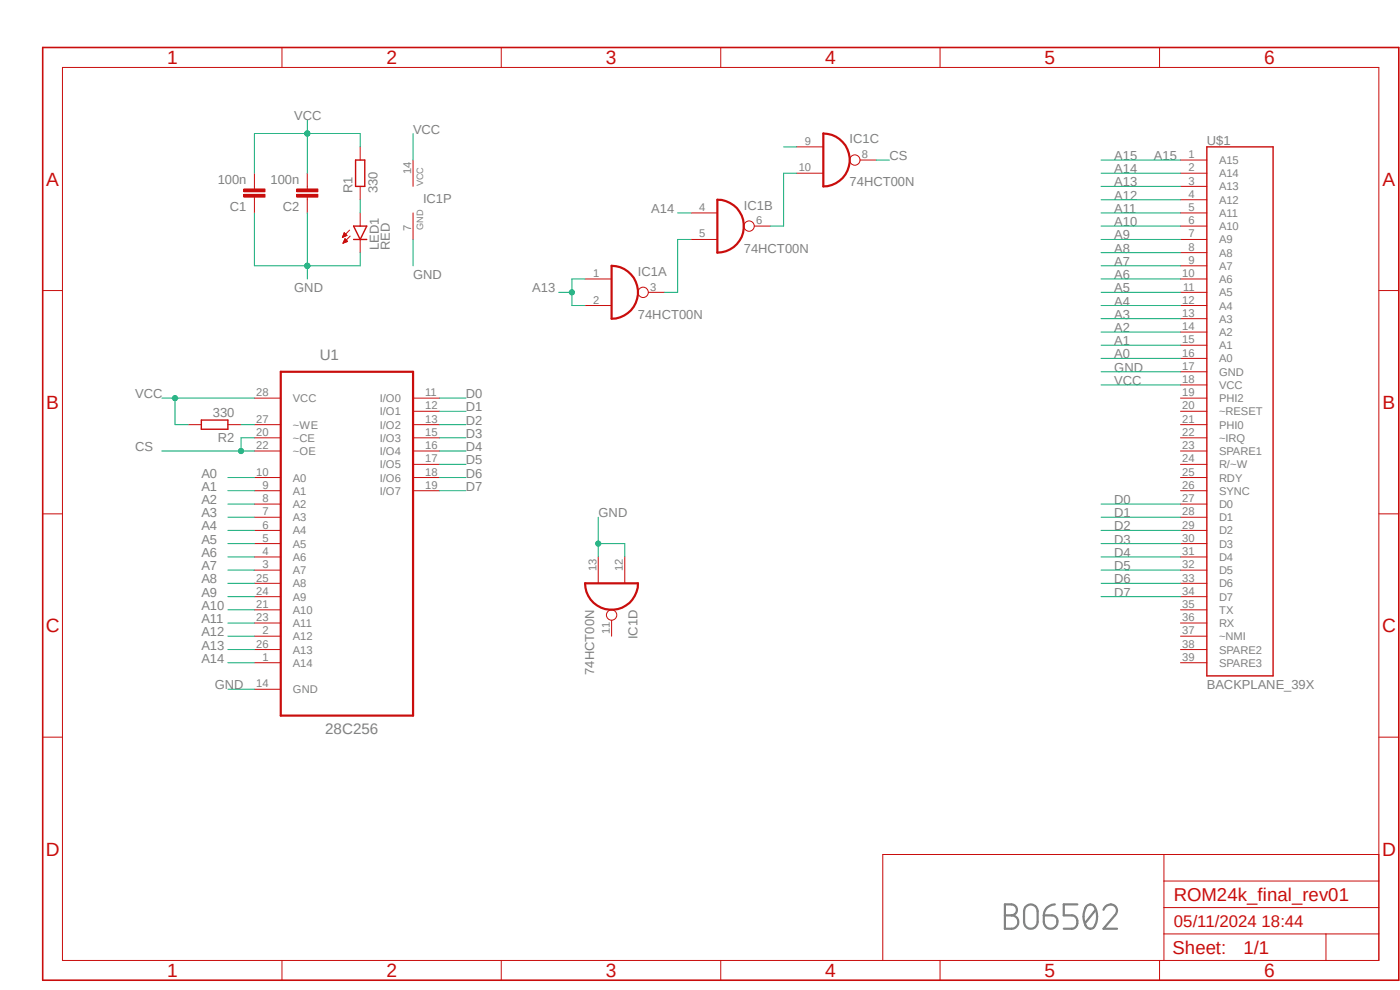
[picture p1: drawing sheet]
<svg xmlns="http://www.w3.org/2000/svg" width="297mm" height="210mm" viewBox="0 0 297 210" stroke-linecap="round" stroke-linejoin="round" font-family="sans-serif">
<path d="M8.4 9.7l288.7 198.9M297.1 9.8l-288.7 198.8" fill="none" stroke="#fff" stroke-width=".21"/>
<path d="M213.2 191.9h1.4a1.16 1.16 0 0 1 1.1 1.1 1.16 1.16 0 0 1-1.1 1.2 1.42 1.42 0 0 1 1.4 1.4 1.42 1.42 0 0 1-1.4 1.4h-1.4zM213.2 194.2h1.4M217.5 192.4a1.46 1.46 0 0 1 1.6-.5 1.46 1.46 0 0 1 1 1.4v2.3a1.44 1.44 0 0 1-1.4 1.4 1.44 1.44 0 0 1-1.4-1.4v-2.3zM221.4 194.2h1.8a1.44 1.44 0 0 1 1.1 1.6 1.44 1.44 0 0 1-1.5 1.2 1.44 1.44 0 0 1-1.4-1.4zM223.8 191.9a2.31 2.31 0 0 0-2.4 2.3M228.6 191.9h-2.9v2.3h1.7a1.44 1.44 0 0 1 1.2 1.4 1.44 1.44 0 0 1-1.2 1.4h-1.7M230.5 192.3a1.23 1.23 0 0 1 1.3-.3 1.23 1.23 0 0 1 .8 1.2 4.1 4.1 0 0 1-.7 3.6 1.24 1.24 0 0 1-1.8-1.1 4.1 4.1 0 0 1 .4-3.4zM232.5 193l-2.3 2.9M234.1 193a1.4 1.4 0 0 1 2-1 1.4 1.4 0 0 1 .4 2.2l-2.4 2.8h2.9" fill="none" stroke="#808080" stroke-width=".47"/>
<g fill="none" stroke="#c90d0c" stroke-width=".21">
<path d="M13.3 14.3h279.2v189.5h-279.2zM59.8 10.1v4.2M106.3 10.1v4.2M152.9 10.1v4.2M199.4 10.1v4.2M246 10.1v4.2M65.2 39.5v.6M76.4 31.2v2.8M76.4 39.5v2.9M250.4 34h5.6M250.4 36.7h5.6M250.4 39.5h5.6"/>
<path d="M65.2 41.8v.6M72.6 50.3h.2M72.7 50.2h.4M72.7 50.1h.6M72.8 50h.7M72.8 51.5h.1M72.9 49.9h.6M72.9 51.4h.3M72.9 49.7h.5M72.9 51.4h.5M72.9 49.7h.4M72.9 51.2h.8"/>
<path d="M73 49.5h.2M73 51.1h.7M73 49.4l.6 .6-1 .4zM73 49.4h.1M73 51h.6M73.1 50.9h.3M73.1 50.8h.3M73.2 50.7h.1M73.7 51.2l-.5-.6-.4 1M73.7 51.2l-.9 .4M74.2 48.8l-1.6 1.6M74.3 50.1l-1.5 1.5"/>
<path d="M76.4 45.2v2.8M76.4 50.8v2.8M250.4 42.4h5.6M250.4 45.2h5.6M250.4 48h5.6M250.4 50.8h5.6M250.4 53.6h5.6M250.4 56.4h5.6M250.4 59.2h5.6M9.1 61.6h4.2M250.4 62h5.6M250.4 64.8h5.6"/>
<path d="M250.4 67.6h5.6M250.4 70.4h5.6M250.4 73.2h5.6M250.4 76h5.6M250.4 78.9h5.6M292.5 61.6h4.3M250.4 81.7h5.6M250.4 84.5h5.6M250.4 87.2h5.6M250.4 90.1h5.6M250.4 92.9h5.6M250.4 95.7h5.6"/>
<path d="M250.4 98.5h5.6M9.1 109h4.2M250.4 101.3h5.6M250.4 104.1h5.6M250.4 106.9h5.6M250.4 109.7h5.6M250.4 112.5h5.6M250.4 115.3h5.6M250.4 118.2h5.6M292.5 109h4.3M250.4 120.9h5.6M250.4 123.7h5.6"/>
<path d="M250.4 126.6h5.6M250.4 129.4h5.6M250.4 132.2h5.6M250.4 135h5.6M250.4 137.8h5.6M9.1 156.4h4.2M250.4 140.6h5.6M292.5 156.4h4.3M246.9 198.1h45.6M246.9 181.3v22.5M246.9 192.5h45.6M246.9 186.9h45.6"/>
<path d="M281.3 198.1v5.7M292.5 181.3h-105.2v22.5M59.8 203.8v4.1M106.3 203.8v4.1M152.9 203.8v4.1M199.4 203.8v4.1M246 203.8v4.1"/>
</g>
<path d="M9.1 10.1h287.7v197.8h-287.7z" fill="none" stroke="#c90d0c" stroke-width=".34"/>
<path d="M75.4 34h2v5.5h-2zM256 31.2h14.1v112.2h-14.1zM75 48h2.8l-1.4 2.8zM75 50.8h2.8" fill="none" stroke="#c90d0c" stroke-width=".3"/>
<path d="M62.9 40.1h4.5v.6h-4.5z" fill-rule="evenodd" fill="#c90d0c"/>
<path d="M62.9 40.1h4.5v.6h-4.5z" fill="none" stroke="#c90d0c" stroke-width=".21"/>
<path d="M62.9 41.2h4.5v.6h-4.5z" fill-rule="evenodd" fill="#c90d0c"/>
<path d="M54 39.5v.6M65.2 36.7v2.8M54 41.8v.6M62.9 41.2h4.5v.6h-4.5zM65.2 42.4v2.8" fill="none" stroke="#c90d0c" stroke-width=".21"/>
<path d="M51.7 40.1h4.5v.6h-4.5z" fill-rule="evenodd" fill="#c90d0c"/>
<path d="M51.7 40.1h4.5v.6h-4.5z" fill="none" stroke="#c90d0c" stroke-width=".21"/>
<path d="M51.7 41.2h4.5v.6h-4.5z" fill-rule="evenodd" fill="#c90d0c"/>
<g fill="none" stroke="#c90d0c" stroke-width=".21">
<path d="M54 36.7v2.8M87.6 34v5.5M169 31.2h5.7M169 36.7h5.7M182.5 34h3.4M51.7 41.2h4.5v.6h-4.5zM54 42.4v2.8M87.6 45.2v5.6M124.1 59.2h5.7M146.6 45.2h5.6M146.6 50.8h5.6M160 48h3.4"/>
<path d="M124.1 64.8h5.7M137.5 62h3.5M39.9 90.1h2.8M48.3 90.1h2.8M54 84.5h5.6M54 90.1h5.6M54 92.9h5.6M54 95.7h5.6M87.6 84.5h5.7M87.6 90.1h5.7M87.6 92.9h5.7M87.6 95.7h5.7"/>
<path d="M87.6 87.2h5.7M87.6 98.5h5.7M54 101.3h5.6M54 104.1h5.6M54 106.9h5.6M54 109.7h5.6M54 112.5h5.6M54 115.3h5.6M54 118.2h5.6M87.6 101.3h5.7M87.6 104.1h5.7M126.9 118.2v5.5"/>
<path d="M132.5 118.2v5.5M54 120.9h5.6M54 123.7h5.6M54 126.6h5.6M54 129.4h5.6M54 132.2h5.6M54 135h5.6M54 137.8h5.6M129.8 131.6v3.4M54 140.6h5.6M54 146.2h5.6"/>
<circle cx="181.4" cy="34" r="1.1"/>
<circle cx="158.9" cy="48" r="1.1"/>
<circle cx="136.4" cy="62" r="1.1"/>
<circle cx="129.8" cy="130.5" r="1.1"/>
</g>
<path d="M174.7 28.3a5.6 5.6 0 0 1 5.6 5.6 5.6 5.6 0 0 1-5.6 5.6zM129.8 56.4a5.6 5.6 0 0 1 5.6 5.6 5.6 5.6 0 0 1-5.6 5.6zM152.2 42.4a5.6 5.6 0 0 1 5.6 5.6 5.6 5.6 0 0 1-5.6 5.6zM59.6 78.9h28v72.9h-28zM124.1 123.7h11.2a5.6 5.6 0 0 1-5.6 5.6 5.6 5.6 0 0 1-5.6-5.6z" fill="none" stroke="#c90d0c" stroke-width=".47"/>
<path d="M42.7 89.1h5.6v2h-5.6z" fill="none" stroke="#c90d0c" stroke-width=".3"/>
<path d="M166.2 31.2h2.8M233.6 34h16.8M233.6 36.7h16.8M233.6 39.5h16.8M124.1 59.2h-2.8v5.6h2.8M143.8 45.2h2.8M118.5 62h2.8M48.3 140.6h5.7" fill="none" stroke="#0dab76" stroke-width=".21"/>
<circle cx="121.3" cy="62" r=".55" fill="#0dab76"/>
<g fill="none" stroke="#0dab76" stroke-width=".21">
<path d="M76.4 53.6v2.8h-11.2v2.8M233.6 42.4h16.8M233.6 45.2h16.8M233.6 48h16.8M233.6 50.8h16.8M233.6 53.6h16.8M233.6 56.4h16.8M233.6 59.2h16.8M233.6 62h16.8M233.6 64.8h16.8M233.6 67.6h16.8M233.6 70.4h16.8"/>
<path d="M233.6 73.2h16.8M233.6 76h16.8M233.6 78.9h16.8M93.3 84.5h5.5M93.3 87.2h5.5M93.3 90.1h5.5M93.3 92.9h5.5M93.3 95.7h5.5M93.3 98.5h5.5M48.3 118.2h5.7M48.3 115.3h5.7M48.3 112.5h5.7"/>
<path d="M48.3 109.7h5.7M48.3 106.9h5.7M48.3 104.1h5.7M48.3 101.3h5.7M93.3 104.1h5.5M93.3 101.3h5.5M233.6 118.2h16.8M233.6 115.3h16.8M233.6 112.5h16.8M233.6 109.7h16.8M233.6 106.9h16.8M48.3 137.8h5.7"/>
<path d="M48.3 135h5.7M48.3 132.2h5.7M48.3 129.4h5.7M48.3 126.6h5.7M48.3 123.7h5.7M48.3 120.9h5.7M233.6 126.6h16.8M233.6 123.7h16.8M233.6 120.9h16.8"/>
<circle cx="121.3" cy="62" r=".55"/>
</g>
<circle cx="65.2" cy="56.4" r=".55" fill="#0dab76"/>
<g fill="none" stroke="#0dab76" stroke-width=".21">
<path d="M54 45.2v11.2h11.2v-11.2"/>
<circle cx="65.2" cy="56.4" r=".55"/>
</g>
<circle cx="65.2" cy="56.4" r=".55" fill="#0dab76"/>
<g fill="none" stroke="#0dab76" stroke-width=".21">
<path d="M126.9 109.7v8.5M126.9 115.3h5.6v2.9M48.3 146.2h5.7"/>
<circle cx="65.2" cy="56.4" r=".55"/>
</g>
<circle cx="126.9" cy="115.3" r=".55" fill="#0dab76"/>
<g fill="none" stroke="#0dab76" stroke-width=".21">
<path d="M65.2 25.5v2.8h11.2v2.9M87.6 50.8v5.6M233.6 81.7h16.8"/>
<circle cx="126.9" cy="115.3" r=".55"/>
</g>
<circle cx="65.2" cy="28.3" r=".55" fill="#0dab76"/>
<g fill="none" stroke="#0dab76" stroke-width=".21">
<path d="M54 28.3h11.2v8.4"/>
<circle cx="65.2" cy="28.3" r=".55"/>
</g>
<circle cx="65.2" cy="28.3" r=".55" fill="#0dab76"/>
<g fill="none" stroke="#0dab76" stroke-width=".21">
<path d="M54 28.3v8.4M34.3 84.5h19.7M37.1 84.5v5.6h2.8"/>
<circle cx="65.2" cy="28.3" r=".55"/>
</g>
<circle cx="37.1" cy="84.5" r=".55" fill="#0dab76"/>
<g fill="none" stroke="#0dab76" stroke-width=".21">
<path d="M87.6 28.3v5.7M76.4 42.4v2.8M51.1 90.1h2.9M54 92.9h-2.9v2.8h2.9"/>
<circle cx="37.1" cy="84.5" r=".55"/>
</g>
<circle cx="51.1" cy="95.7" r=".55" fill="#0dab76"/>
<g fill="none" stroke="#0dab76" stroke-width=".21">
<path d="M169 36.7h-2.8v11.3h-2.8M185.9 34h2.8M146.6 50.8h-2.8v11.2h-2.8M34.3 95.7h16.8"/>
<circle cx="51.1" cy="95.7" r=".55"/>
</g>
<g font-size="4.1" fill="#c90d0c">
<text x="35.4" y="13.6">1</text>
<text x="82" y="13.6">2</text>
<text x="128.5" y="13.6">3</text>
<text x="175.1" y="13.6">4</text>
<text x="221.6" y="13.6">5</text>
<text x="268.2" y="13.6">6</text>
<text x="9.8" y="39.4">A</text>
<text x="293.3" y="39.4">A</text>
<text x="9.8" y="86.8">B</text>
<text x="293.3" y="86.8">B</text>
<text x="9.7" y="134.2">C</text>
<text x="293.2" y="134.2">C</text>
<text x="9.7" y="181.5">D</text>
<text x="293.2" y="181.5">D</text>
<text x="35.4" y="207.3">1</text>
<text x="82" y="207.3">2</text>
<text x="128.5" y="207.3">3</text>
<text x="175.1" y="207.3">4</text>
<text x="221.6" y="207.3">5</text>
<text x="268.2" y="207.3">6</text>
</g>
<g font-size="3.9" fill="#c90d0c">
<text x="249" y="191.1">ROM24k_final_rev01</text>
<text x="248.7" y="202.5">Sheet:</text>
<text x="263.8" y="202.4">1/1</text>
</g>
<text font-size="3.6" fill="#c90d0c" x="249" y="196.7">05/11/2024 18:44</text>
<g font-size="3.2" fill="#808080">
<text x="67.8" y="76.5">U1</text>
<text x="69" y="155.7">28C256</text>
</g>
<g font-size="2.8" fill="#808080">
<text x="62.4" y="25.5">VCC</text>
<text x="87.6" y="28.3">VCC</text>
<text x="180.3" y="30.4">IC1C</text>
<text x="188.7" y="34">CS</text>
<text x="236.4" y="34">A15</text>
<text x="244.8" y="34">A15</text>
<text x="256" y="30.9">U$1</text>
<text x="46.2" y="39.1">100n</text>
<text x="57.4" y="39.1">100n</text>
<text x="74.8" y="41" transform="rotate(-90 74.8 41)">R1</text>
<text x="80.1" y="41" transform="rotate(-90 80.1 41)">330</text>
<text x="180.3" y="39.5">74HCT00N</text>
<text x="236.4" y="36.7">A14</text>
<text x="236.4" y="39.5">A13</text>
<text x="48.8" y="44.7">C1</text>
<text x="60" y="44.7">C2</text>
<text x="89.7" y="43.1">IC1P</text>
<text x="138.2" y="45.2">A14</text>
<text x="157.8" y="44.4">IC1B</text>
<text x="236.4" y="42.4">A12</text>
<text x="236.4" y="45.2">A11</text>
<text x="236.4" y="48">A10</text>
<text x="80.3" y="53" transform="rotate(-90 80.3 53)">LED1</text>
<text x="82.7" y="53" transform="rotate(-90 82.7 53)">RED</text>
<text x="157.8" y="53.6">74HCT00N</text>
<text x="236.4" y="50.8">A9</text>
<text x="236.4" y="53.6">A8</text>
<text x="87.6" y="59.2">GND</text>
<text x="135.3" y="58.5">IC1A</text>
<text x="236.4" y="56.4">A7</text>
<text x="236.4" y="59.2">A6</text>
<text x="62.4" y="62">GND</text>
<text x="112.9" y="62">A13</text>
<text x="236.4" y="62">A5</text>
<text x="236.4" y="64.8">A4</text>
<text x="135.3" y="67.6">74HCT00N</text>
<text x="236.4" y="67.6">A3</text>
<text x="236.4" y="70.4">A2</text>
<text x="236.4" y="73.2">A1</text>
<text x="236.4" y="76">A0</text>
<text x="236.4" y="78.9">GND</text>
<text x="236.4" y="81.7">VCC</text>
<text x="28.7" y="84.5">VCC</text>
<text x="45.2" y="88.4">330</text>
<text x="98.8" y="84.5">D0</text>
<text x="98.8" y="87.2">D1</text>
<text x="28.7" y="95.7">CS</text>
<text x="46.2" y="93.7">R2</text>
<text x="98.8" y="90.1">D2</text>
<text x="98.8" y="92.9">D3</text>
<text x="98.8" y="95.7">D4</text>
<text x="42.7" y="101.3">A0</text>
<text x="98.8" y="98.5">D5</text>
<text x="98.8" y="101.3">D6</text>
<text x="42.7" y="106.9">A2</text>
<text x="42.7" y="104.1">A1</text>
<text x="98.8" y="104.1">D7</text>
<text x="236.4" y="106.9">D0</text>
<text x="42.7" y="112.5">A4</text>
<text x="42.7" y="109.7">A3</text>
<text x="127" y="109.7">GND</text>
<text x="236.4" y="109.7">D1</text>
<text x="236.4" y="112.5">D2</text>
<text x="42.7" y="118.2">A6</text>
<text x="42.7" y="115.3">A5</text>
<text x="236.4" y="115.3">D3</text>
<text x="236.4" y="118.2">D4</text>
<text x="42.7" y="123.7">A8</text>
<text x="42.7" y="120.9">A7</text>
<text x="236.4" y="120.9">D5</text>
<text x="236.4" y="123.7">D6</text>
<text x="42.7" y="129.4">A10</text>
<text x="42.7" y="126.6">A9</text>
<text x="236.4" y="126.6">D7</text>
<text x="42.7" y="137.8">A13</text>
<text x="42.7" y="135">A12</text>
<text x="42.7" y="132.2">A11</text>
<text x="135.2" y="135.6" transform="rotate(-90 135.2 135.6)">IC1D</text>
<text x="42.7" y="140.6">A14</text>
<text x="126.1" y="143.1" transform="rotate(-90 126.1 143.1)">74HCT00N</text>
<text x="45.5" y="146.2">GND</text>
<text x="256" y="146.2">BACKPLANE_39X</text>
</g>
<g font-size="2.4" fill="#808080">
<text x="170.8" y="30.7">9</text>
<text x="182.8" y="33.6">8</text>
<text x="252.1" y="33.6">1</text>
<text x="258.6" y="34.8">A15</text>
<text x="87.2" y="37" transform="rotate(-90 87.2 37)">14</text>
<text x="169.5" y="36.4">10</text>
<text x="252.1" y="36.4">2</text>
<text x="252.1" y="39.2">3</text>
<text x="252.1" y="42">4</text>
<text x="258.6" y="37.6">A14</text>
<text x="258.6" y="40.4">A13</text>
<text x="148.3" y="44.8">4</text>
<text x="160.4" y="47.6">6</text>
<text x="252.1" y="44.8">5</text>
<text x="252.1" y="47.6">6</text>
<text x="258.6" y="43.2">A12</text>
<text x="258.6" y="46">A11</text>
<text x="87.2" y="49.1" transform="rotate(-90 87.2 49.1)">7</text>
<text x="148.3" y="50.4">5</text>
<text x="252.1" y="50.4">7</text>
<text x="252.1" y="53.2">8</text>
<text x="258.6" y="48.8">A10</text>
<text x="258.6" y="51.6">A9</text>
<text x="125.9" y="58.8">1</text>
<text x="250.8" y="58.8">10</text>
<text x="252.1" y="56">9</text>
<text x="258.6" y="54.4">A8</text>
<text x="258.6" y="57.2">A7</text>
<text x="125.9" y="64.4">2</text>
<text x="137.9" y="61.6">3</text>
<text x="250.8" y="64.4">12</text>
<text x="251" y="61.6">11</text>
<text x="258.6" y="60">A6</text>
<text x="258.6" y="62.9">A5</text>
<text x="258.6" y="65.7">A4</text>
<text x="250.8" y="67.2">13</text>
<text x="250.8" y="70">14</text>
<text x="258.6" y="68.5">A3</text>
<text x="258.6" y="71.3">A2</text>
<text x="250.8" y="72.9">15</text>
<text x="250.8" y="75.7">16</text>
<text x="258.6" y="74.1">A1</text>
<text x="258.6" y="76.9">A0</text>
<text x="250.8" y="78.4">17</text>
<text x="250.8" y="81.3">18</text>
<text x="258.6" y="79.7">GND</text>
<text x="258.6" y="82.5">VCC</text>
<text x="54.4" y="84.1">28</text>
<text x="54.4" y="89.7">27</text>
<text x="62.1" y="85.3">VCC</text>
<text x="80.6" y="85.3">I/O0</text>
<text x="80.6" y="88.1">I/O1</text>
<text x="90.2" y="84.1">11</text>
<text x="90.2" y="86.9">12</text>
<text x="90.2" y="89.7">13</text>
<text x="250.8" y="84.1">19</text>
<text x="250.8" y="86.9">20</text>
<text x="250.8" y="89.7">21</text>
<text x="258.6" y="85.3">PHI2</text>
<text x="258.6" y="88.1">~RESET</text>
<text x="54.4" y="92.5">20</text>
<text x="54.4" y="95.3">22</text>
<text x="62.1" y="90.9">~WE</text>
<text x="62.1" y="93.7">~CE</text>
<text x="80.6" y="90.9">I/O2</text>
<text x="80.6" y="93.7">I/O3</text>
<text x="90.2" y="92.5">15</text>
<text x="90.2" y="95.3">16</text>
<text x="250.8" y="92.5">22</text>
<text x="250.8" y="95.3">23</text>
<text x="258.6" y="90.9">PHI0</text>
<text x="258.6" y="93.7">~IRQ</text>
<text x="54.4" y="100.9">10</text>
<text x="62.1" y="96.5">~OE</text>
<text x="80.6" y="96.5">I/O4</text>
<text x="80.6" y="99.4">I/O5</text>
<text x="90.2" y="98.1">17</text>
<text x="90.2" y="100.9">18</text>
<text x="250.8" y="98.1">24</text>
<text x="250.8" y="100.9">25</text>
<text x="258.6" y="96.5">SPARE1</text>
<text x="258.6" y="99.4">R/~W</text>
<text x="55.7" y="103.7">9</text>
<text x="55.7" y="106.5">8</text>
<text x="62.1" y="102.2">A0</text>
<text x="62.1" y="104.9">A1</text>
<text x="62.1" y="107.7">A2</text>
<text x="80.6" y="102.2">I/O6</text>
<text x="80.6" y="104.9">I/O7</text>
<text x="90.2" y="103.7">19</text>
<text x="250.8" y="103.7">26</text>
<text x="250.8" y="106.5">27</text>
<text x="258.6" y="102.2">RDY</text>
<text x="258.6" y="104.9">SYNC</text>
<text x="258.6" y="107.7">D0</text>
<text x="55.7" y="109.3">7</text>
<text x="55.7" y="112.1">6</text>
<text x="62.1" y="110.6">A3</text>
<text x="62.1" y="113.4">A4</text>
<text x="250.8" y="109.3">28</text>
<text x="250.8" y="112.1">29</text>
<text x="258.6" y="110.6">D1</text>
<text x="258.6" y="113.4">D2</text>
<text x="55.7" y="114.9">5</text>
<text x="55.7" y="117.7">4</text>
<text x="62.1" y="116.2">A5</text>
<text x="62.1" y="119">A6</text>
<text x="250.8" y="114.9">30</text>
<text x="250.8" y="117.7">31</text>
<text x="258.6" y="116.2">D3</text>
<text x="258.6" y="119">D4</text>
<text x="54.4" y="123.4">25</text>
<text x="55.7" y="120.6">3</text>
<text x="62.1" y="121.8">A7</text>
<text x="62.1" y="124.6">A8</text>
<text x="126.5" y="121.2" transform="rotate(-90 126.5 121.2)">13</text>
<text x="132.2" y="121.2" transform="rotate(-90 132.2 121.2)">12</text>
<text x="250.8" y="120.6">32</text>
<text x="250.8" y="123.4">33</text>
<text x="258.6" y="121.8">D5</text>
<text x="258.6" y="124.6">D6</text>
<text x="54.4" y="126.2">24</text>
<text x="54.4" y="129">21</text>
<text x="54.4" y="131.8">23</text>
<text x="62.1" y="127.4">A9</text>
<text x="62.1" y="130.2">A10</text>
<text x="250.8" y="126.2">34</text>
<text x="250.8" y="129">35</text>
<text x="250.8" y="131.8">36</text>
<text x="258.6" y="127.4">D7</text>
<text x="258.6" y="130.2">TX</text>
<text x="54.4" y="137.4">26</text>
<text x="55.7" y="134.6">2</text>
<text x="62.1" y="133">A11</text>
<text x="62.1" y="135.8">A12</text>
<text x="129.4" y="134.4" transform="rotate(-90 129.4 134.4)">11</text>
<text x="250.8" y="134.6">37</text>
<text x="250.8" y="137.4">38</text>
<text x="258.6" y="133">RX</text>
<text x="258.6" y="135.8">~NMI</text>
<text x="55.7" y="140.2">1</text>
<text x="62.1" y="138.6">A13</text>
<text x="62.1" y="141.4">A14</text>
<text x="250.8" y="140.2">39</text>
<text x="258.6" y="138.6">SPARE2</text>
<text x="258.6" y="141.4">SPARE3</text>
<text x="54.4" y="145.8">14</text>
<text x="62.1" y="147.1">GND</text>
</g>
<g font-size="1.9" fill="#808080">
<text x="89.7" y="39.5" transform="rotate(-90 89.7 39.5)">VCC</text>
<text x="89.7" y="48.8" transform="rotate(-90 89.7 48.8)">GND</text>
</g>
</svg>
